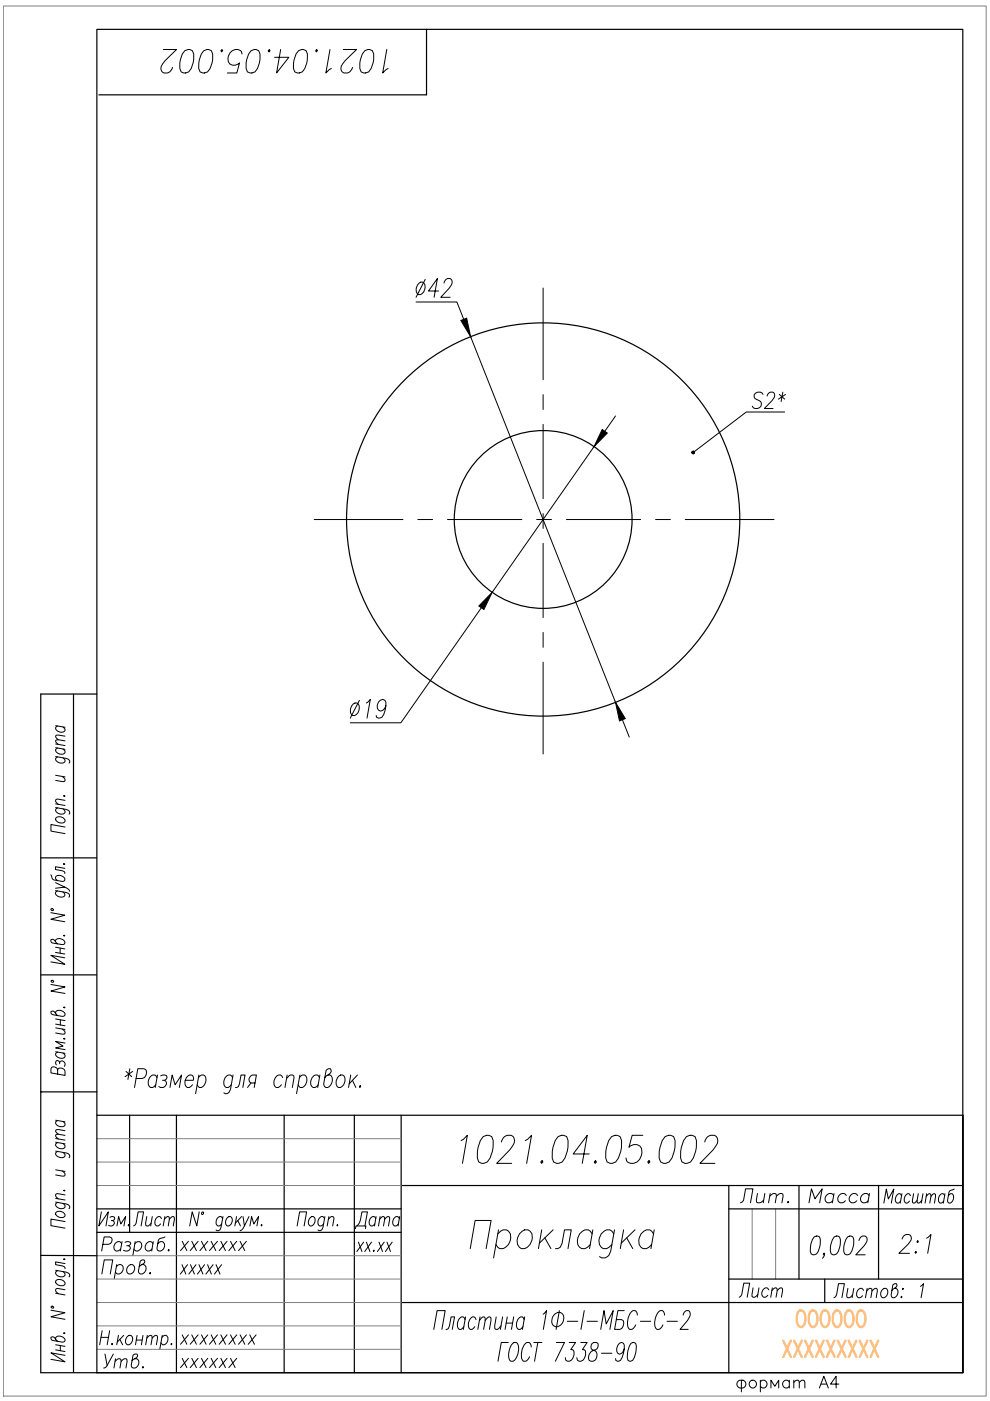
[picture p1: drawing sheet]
<svg xmlns="http://www.w3.org/2000/svg" width="210mm" height="297mm" viewBox="0 0 210 297" stroke-linecap="round" stroke-linejoin="round" font-family="sans-serif">
<!-- layer: Text -->
<g fill="none" stroke="#000" stroke-width=".21">
<path d="M11.8 158.5l2 .4M11.8 157.7l2 .4M11.8 153.9l2 .3M12.2 158.6l-.4 .3a1.18 1.18 0 0 0 2 .7v-.3l-.4-.5M12.2 153.9l-.4 .4a1.18 1.18 0 0 0 2 .6v-.3l-.4-.5M13.8 157.1l-1.9-.2-.1 .3 .6 .6M13.8 156.1l-1.9-.2-.1 .3 .6 .6M11.8 171.2l2.7 .6a.5 .5 0 0 1 .1 .8M11.8 160.4l2.7 .6a.5 .5 0 0 1 .1 .8M11.8 170.4l2 .4M11.8 164.4l2 .3M11.9 173.3a1.22 1.22 0 0 1 1.9 .9 1.18 1.18 0 0 1-2-.7z"/>
<path d="M12.2 171.3l-.4 .3a1.18 1.18 0 0 0 2 .7v-.3l-.4-.5M12.2 160.5l-.4 .3a1.18 1.18 0 0 0 2 .7v-.3l-.4-.5M13.2 164.6l.6 .6-.2 .5-1.8-.2M13.5 168.7l.3 .1zM13.8 175.3l-3-.5v1.4l3 .5M13.8 169.7l-1.9-.2-.1 .4 .6 .6M10.8 193.5l2.9 .5-2.9 .9 2.9 .5M10.8 185.5a1.33 1.33 0 0 0 .7 1.1l1.7 .3 .4-.1 .1-.2a1.17 1.17 0 0 0-1.9-.7v.3l.4 .5M10.9 192.7h.4v.3h-.4zM11.8 199.6v-.3a1.17 1.17 0 0 1 1.9 .7l-.1 .2-.4 .1-2.1-.4-.3-.3 .1-.4a.84 .84 0 0 1 1 .7l.3 .2M11.8 188.8l2.7 .6a.52 .52 0 0 1 .1 .8M11.8 187.1l1.9 1-1.9 .2"/>
<path d="M12.2 188.9a.5 .5 0 0 0-.4 .3 .5 .5 0 0 0 .1 .5 1.26 1.26 0 0 0 1.8 .2v-.3l-.4-.5M13.5 198.4l.1-.1 .1 .1zM13.5 183.2l.1-.1 .1 .1zM13.7 188.1a1.13 1.13 0 0 1 1 .9M13.7 184.1l-1.9-.3v.6l1.8 .4 .1 .4M10.8 208.7l3 .6-3 .8 3 .5M10.9 207.9h.4v.3h-.4zM11.8 200.8l1.9 .4M11.8 201.9l1.9 .4M11.8 214.9v-.4a1.18 1.18 0 0 1 2 .7l-.6 .3-2.1-.4-.3-.3v-.3l.2-.1a.88 .88 0 0 1 .9 .7l.3 .2M11.8 217.9l2 .4M11.8 216l2 .4"/>
<path d="M11.8 217.1l2 .4M12.7 201v1.1M12.8 216.2v1.1M13.2 218.2l.6 .6-.2 .4-1.8-.2M13.5 213.6h.3l-.2 .1zM13.7 203.1l-2.9-.6 2.9 1.9-2.9-.5M11.8 237.5l2 .3M11.8 223l2 .3M12.2 237.6l-.4 .3a1.18 1.18 0 0 0 2 .6v-.2l-.4-.5M12.2 226.8a.78 .78 0 0 0-.6-.6 .78 .78 0 0 0-.8 .4v.9l3 .5v-.9a.87 .87 0 0 0-.7-.6 .87 .87 0 0 0-.9 .3v.9M12.2 223.1l-.4 .3a1.18 1.18 0 0 0 2 .6v-.3l-.4-.4M12.6 225.2a.61 .61 0 0 1 .7-.3 .61 .61 0 0 1 .5 .5l-.2 .7"/>
<path d="M12.6 225.5l-.1-.5-.6-.1-.1 .3 .1 .6M13.5 220.2l.3 .1h-.2zM13.8 239.7l-1.9-.2-.1 .4 .6 .6M13.8 221.1l-2-.3 1.6 1-1.6 .4 2 .3M26.7 227.2l1.2 1.1M27.5 226.6l-.4 2.3M28.1 227.2l-1.6 1.1M28.9 228.7h1.2a1.27 1.27 0 0 0 .8-1.9l-.4-.2h-1.3l-.7 4M33.3 228.5l-.5-.6a1.53 1.53 0 0 0-1.3 1.1 1.53 1.53 0 0 0 .4 1.6h.4l.7-.6M33.4 227.9l-.5 2.7M34.1 228.1l.4-.2 .8 .2 .1 .4-.2 .4-.7 .1M34.9 229l.2 .2a.84 .84 0 0 1-.5 1.4h-.6l-.3-.2"/>
<path d="M36 230.6l.5-2.7 .6 2.1 1.4-2.1-.5 2.7M39.3 229h1.7a.74 .74 0 0 0-.2-.9 .74 .74 0 0 0-.9 0 1.62 1.62 0 0 0-.2 2.5h.4l.7-.6M42.1 228.5l.6-.6h.5a1.53 1.53 0 0 1 .4 1.6 1.53 1.53 0 0 1-1.3 1.1l-.5-.6M42.2 227.9l-.7 4M49.3 228.5a.72 .72 0 0 0-1.2-.4 1.62 1.62 0 0 0-.2 2.5h.5l.6-.6M49.4 227.9l-.5 3-.3 .6a.73 .73 0 0 1-1.1 .2M49.9 230.6l.6-.2 .6-2.5h.9l-.5 2.7M53.2 229.6l-.7 1M54.1 229.6h-.9a.92 .92 0 0 1-.4-.9 .92 .92 0 0 1 .7-.8h.9l-.5 2.7M59.9 228.5l-.4-.6a1.53 1.53 0 0 0-1.3 1.1 1.53 1.53 0 0 0 .4 1.6h.4l.7-.6M60.8 228.7l.8-.8 .7 .2v.4l-.3 2.1M60.9 227.9l-.5 2.7"/>
<path d="M63.5 228.5l.6-.6h.5a1.53 1.53 0 0 1 .4 1.6 1.53 1.53 0 0 1-1.3 1.1l-.5-.6M63.6 227.9l-.7 4M67.7 228.5l-.4-.6a1.53 1.53 0 0 0-1.3 1.1 1.53 1.53 0 0 0 .4 1.6h.4l.7-.6M67.8 227.9l-.4 2.7M69.5 227.9h.5a1.53 1.53 0 0 1 .4 1.6 1.53 1.53 0 0 1-1.3 1.1l-.3-.2-.2-.6 .5-2.8 .5-.4h.4l.2 .2a1.12 1.12 0 0 1-1 1.3l-.3 .4M71.9 228.1l.8-.2a1.53 1.53 0 0 1 .4 1.6 1.53 1.53 0 0 1-1.3 1.1 1.62 1.62 0 0 1 .1-2.5zM74.4 227.9l-.5 2.7M74.7 229l.7 1.6M75.8 227.9l-1.8 1.9M76.2 230.4l.2-.2 .1 .2-.2 .2zM11.8 254.9l2.7 .5a.5 .5 0 0 1 .1 .9M11.8 244.1l2.7 .5a.5 .5 0 0 1 .1 .8"/>
<path d="M11.8 254.1l2 .3M11.8 248l2 .4M11.8 242.2l2 .3M11.8 241.4l2 .3M11.9 257a1.22 1.22 0 0 1 1.9 .8 1.18 1.18 0 0 1-2-.6zM12.2 255l-.4 .3a1.18 1.18 0 0 0 2 .6v-.3l-.4-.5M12.2 244.1l-.4 .4a1.18 1.18 0 0 0 2 .6v-.3l-.4-.5M12.2 242.3l-.4 .3a1.18 1.18 0 0 0 2 .6v-.3l-.4-.5M13.2 248.3l.6 .6-.2 .4-1.8-.2M13.5 252.4h.3l-.2 .1zM13.8 259l-3-.5v1.4l3 .5M13.8 253.3l-1.9-.2-.1 .5 .6 .6"/>
<path d="M13.8 240.7l-1.9-.2-.1 .4 .6 .6M21.5 256.9l-.5 3 2-3-.5 3M23.3 258.1l.4-.2 .6 .2-.1 .6-.6 .1M23.9 258.8l.3 .3a.73 .73 0 0 1-.3 .8 .73 .73 0 0 1-.9-.1M24.8 259.9l.4-2 .4 1.6 1-1.6-.3 2M42.2 256.9l-.5 3-.9-3-.6 3M42.8 257h.3l.1 .2-.3 .3-.1-.1zM47.2 258.4l-.4-.5a1.15 1.15 0 0 0-.9 .8 1.15 1.15 0 0 0 .3 1.2h.3l.5-.4M47.3 257.9l-.6 2.7a.56 .56 0 0 1-.9 .2M48.3 258.1l.6-.2a1.16 1.16 0 0 1 .3 1.2 1.16 1.16 0 0 1-1 .8 1.2 1.2 0 0 1 .1-1.8zM50.2 257.9l-.4 2M50.4 258.8l.6 1.1"/>
<path d="M51.2 257.9l-1.3 1.5M51.5 257.9l.3 2 1-2M51.8 259.9a1.23 1.23 0 0 1-.9 1M53 259.9l.3-2 .5 1.6 1-1.6-.3 2M55.4 259.8l.1-.1 .1 .1-.2 .1zM63 259.9l.5-3h1.5l-.5 3M65.6 258.4l.5-.5h.3a1.14 1.14 0 0 1 .3 1.3 1.14 1.14 0 0 1-.9 .7 1.06 1.06 0 0 1-.2-1.5zM68.8 258.4l-.4-.5a1.15 1.15 0 0 0-.9 .8 1.15 1.15 0 0 0 .3 1.2h.3l.5-.4M68.9 257.9l-.6 2.7a.53 .53 0 0 1-.9 .2M69.6 258.5l.7-.6 .5 .2-.3 1.8M69.7 257.9l-.3 2M71.4 259.8l.2-.1v.1l-.1 .1z"/>
<path d="M10.8 277.8l3 .5-3 .9 3 .5M10.9 277h.4v.3h-.4zM11.8 269.3l2.7 .6 .3 .4-.2 .4M11.8 274.2l2 .4M11.9 271.4a1.22 1.22 0 0 1 1.9 .9 1.18 1.18 0 0 1-2-.7zM12.2 269.4l-.4 .3a1.18 1.18 0 0 0 2 .7v-.3l-.4-.5M13.5 267h.3l-.2 .1zM13.8 273.5l-1.9-.3-.1 .5 .6 .6M13.8 267.9l-2-.4v.6l1.8 .5 .2 .4M21.6 270.1l.5-3h1.8l-.5 3M21.8 263.8h1.2a.81 .81 0 0 0 .7-.7 .81 .81 0 0 0-.5-.8h-1.1l-.5 2.9M24.7 268.5a.8 .8 0 0 1 1-.3 .8 .8 0 0 1 .4 1.1 .86 .86 0 0 1-.7 .8 .86 .86 0 0 1-.9-.4"/>
<path d="M24.8 268.1l-.6 3M25.8 263.7a.86 .86 0 0 0-1-.4 .86 .86 0 0 0-.6 .8 .79 .79 0 0 0 .3 1.1 .79 .79 0 0 0 1.1-.4M25.9 263.2l-.4 2M26.5 263.4a.77 .77 0 0 1 1.2 .3l-.5 .4h-.3M27.1 268.5a.79 .79 0 0 1 1.1-.3 .79 .79 0 0 1 .3 1.1 .83 .83 0 0 1-.8 .8 .83 .83 0 0 1-.9-.8zM27.2 264.1l.4 .3a.69 .69 0 0 1-.5 .8l-.9-.1M28.6 263.7a.78 .78 0 0 1 .7-.5 .78 .78 0 0 1 .7 .5 1.08 1.08 0 0 1-.2 1.2 1.08 1.08 0 0 1-1.2 .2l-.2-.3M28.7 263.2l-.5 3M30.1 268.1a.88 .88 0 0 1 .9 .6 .88 .88 0 0 1-.3 1 .77 .77 0 0 1-1.3 .1l-.1-.3 .4-2.1 .4-.3h.4l.2 .4-.2 .3-1 .7M31.7 270l.1-.2 .1 .2-.1 .1zM32.4 263.7a.86 .86 0 0 0-.9-.4 .86 .86 0 0 0-.7 .8 .78 .78 0 0 0 .4 1.1 .78 .78 0 0 0 1-.4M32.5 263.2l-.3 2"/>
<path d="M35 262.3l-1 .3-.4 .4-.3 2a1 1 0 0 0 1.4-.1 1 1 0 0 0 0-1.4v-.1a.82 .82 0 0 0-1.2 .3M98.6 279.8l-.4-.6a1.57 1.57 0 0 0-1.1 2.3l.3 .4h.4l.5-.6M98.7 279.2l-.5 2.7M100.9 279.8l-.4-.6a1.28 1.28 0 0 0-1.2 1.5v.6l.4 .6h.4l.6-.6M101.6 280l.8-.8 .5 .2-.4 2.5M101.8 279.2l-.5 2.7M102.9 280l.7-.8 .5 .2-.3 2.5M105.2 279.2l-.3 2.5 .2 .2h.4l.7-.8M106.6 279.2l-.5 2.7M107.6 279.2l-.5 2.7M108.9 279.2l-.5 2.7M111.1 279.8l-.3-.6a1.57 1.57 0 0 0-1.2 2.3l.3 .4h.4l.6-.6"/>
<path d="M111.2 279.2l-.4 2.7M115.2 278.6l.7-.7-.7 4M117.6 278.6a1.09 1.09 0 0 1 1.3-.3 1.09 1.09 0 0 1 .7 1.1 1.58 1.58 0 0 1-2.2 1.7 1.66 1.66 0 0 1 .2-2.5zM118.6 277.9l-.7 4M123.9 277.9l-.7 4M132.4 277.9h-1.4l-.7 4h1.1a1.39 1.39 0 0 0 .7-1.9l-.3-.2h-1.1M135.1 278.8v-.4l-.4-.5a1.18 1.18 0 0 0-1.3 .9 2.65 2.65 0 0 0 .1 3.1 1.18 1.18 0 0 0 1.3-1M140.9 278.8l-.2-.7-.2-.2a1.63 1.63 0 0 0-1.5 1.5 2.36 2.36 0 0 0 .3 2.5 1.18 1.18 0 0 0 1.3-1M144.9 278.8v-.2a.86 .86 0 0 1 1.3-.5 1.57 1.57 0 0 1-.4 1.9l-1.6 1.9h1.7M172.6 262.3l.5-.2 .7 .2a4.1 4.1 0 0 1-.7 3.6l-.4 .1-.7-.1a4.1 4.1 0 0 1 .6-3.6zM174.8 265.9l-.1 .1-.2-.1 .2-.2a.93 .93 0 0 1-.3 1.1M176.9 262.3l.4-.2 .7 .2a4 4 0 0 1-.6 3.6l-.5 .1-.7-.1a4 4 0 0 1 .7-3.6z"/>
<path d="M179.7 262.3l.5-.2 .6 .2a4 4 0 0 1-.6 3.6l-.4 .1-.7-.1a4 4 0 0 1 .6-3.6zM182.1 263l.1-.2a.97 .97 0 0 1 1.5-.5 1.08 1.08 0 0 1-.1 1.3l-2.2 2.4h2M11.8 283.9v-.3a1.18 1.18 0 0 1 2 .7l-.6 .3-2.1-.4-.3-.4v-.3h.2a.88 .88 0 0 1 .9 .6l.3 .3M11.8 285.1l2 .4M11.8 286.2l2 .4M12.8 285.3v1.1M13.5 282.6l.3 .1-.2 .1zM13.8 287.4l-3-.6 3 1.9-3-.5M21.4 283.5h1.6M21.7 282.1l-.6 3M23.2 282.1l-.5 3M25.1 283.1l-.3 2"/>
<path d="M26.2 283.1l-1.3 1.4M26.8 283.5a.69 .69 0 0 1 1.1-.2 1.19 1.19 0 0 1-.9 1.8 .99 .99 0 0 1-.2-1.6zM29.1 283.1l-.4 2M30.3 283.1l-.3 2M31.1 283.7l.7-.6 .4 .2-.2 1.8M31.2 283.1l-.3 2M32.3 283.7l.6-.6 .5 .2-.2 1.8M34.3 283.5l.6-.4h.3a1.13 1.13 0 0 1 .3 1.3 1.13 1.13 0 0 1-1 .7l-.4-.4M34.4 283.1l-.5 3M92 281.9l.7-4h1.7l-.7 4M94.6 281.9l.5-.2 .5-2.5h.8l-.5 2.7M107.3 280.5h1.4"/>
<path d="M107.8 284.6h-1.5l-.7 4M108.7 284.8l.3-.2a.81 .81 0 0 1 .9 1 3.3 3.3 0 0 1-1.1 3h-.5a3.1 3.1 0 0 1 .4-3.8zM112.6 285.6v-.4l-.4-.6a1.63 1.63 0 0 0-1.5 1.6 2.49 2.49 0 0 0 .3 2.4 1.18 1.18 0 0 0 1.3-.9M113.2 284.6h1.7M114 284.6l-.7 4M118 284.6h1.7l-1.9 4M120.3 280.1h2.2M120.7 284.6h1.3l-1 1.6h.4a1.55 1.55 0 0 1-1.1 2.4l-.3-.2-.1-.6M123.1 284.6h1.4l-1 1.6h.4a1.62 1.62 0 0 1-.7 2.4l-.7-.2-.2-.6M124.5 280.1h2.2M125.5 284.8a.9 .9 0 0 0 .5 1.5 1.24 1.24 0 0 1 .5 1.5 1.24 1.24 0 0 1-1.2 .8l-.4-.2a1.64 1.64 0 0 1 1.4-2.2 1.12 1.12 0 0 0 .5-1.4l-.4-.2zM127.4 281.9l.7-4 .4 2.8 1.5-2.8-.7 4"/>
<path d="M127.5 286.9h2.2M132.4 286a1.23 1.23 0 0 1-1.1 1.1 1.21 1.21 0 0 1-.3-1.9l.7-.6 .5 .2a4.1 4.1 0 0 1-.6 3.6l-.7 .2-.3-.2-.1-.4M133.8 284.8l.4-.2 .6 .2a4.8 4.8 0 0 1-.7 3.6l-.4 .2-.6-.2a4.6 4.6 0 0 1 .7-3.6zM135.8 280.1h2.2M141.4 280.1h2.2"/>
</g>
<!-- layer: 0 -->
<g fill="none" stroke="#000" stroke-width=".25">
<path d="M20.5 6.2h183.6v284.8h-183.6zM90.4 6.2v13.9h-69.4M15.6 147.2v143.8M20.5 147.2h-11.9v143.8h195.5M8.6 181.9h11.9M8.6 206.7h11.9M8.6 231.5h.1M8.6 231.5h11.9M20.5 236.5h183.6M27.5 236.5v24.8M37.4 236.5v54.5M60.2 236.5v54.5"/>
<path d="M75.1 236.5v54.5M85.1 236.5v54.5M20.5 256.3h64.6M85.1 251.4h119M154.5 251.4v39.6M154.5 256.3h49.6M169.4 251.4v19.8M186.3 251.4v19.8M8.6 266.2h11.9M20.5 261.3h64.6M85.1 276.2h119M154.5 271.2h49.6"/>
<path d="M204.1 291v-54.5v54.5"/>
<circle cx="115.2" cy="110.1" r="41.7"/>
<circle cx="115.2" cy="110.1" r="18.9"/>
</g>
<!-- layer: Slim -->
<path d="M.7 1.3h208.4v294.7h-208.4zM20.5 246.4h64.6M20.5 241.4h64.6M20.5 251.4h64.6M159.5 256.3v14.9M164.5 256.3v14.9M20.5 271.2h64.6M20.5 266.2h64.6M20.5 276.2h64.6M20.5 286.1h64.6M20.5 281.1h64.6" fill="none" stroke="#808080" stroke-width=".21"/>
<!-- layer: Wide -->
<g fill="none" stroke="#ffbf7f" stroke-width=".51">
<path d="M166.1 284.2l1.6 3.5M167.7 284.2l-1.6 3.5M168.4 284.2l1.6 3.5M170 284.2l-1.6 3.5M170.7 284.2l1.6 3.5M172.3 284.2l-1.6 3.5M173 284.2l1.6 3.5M174.6 284.2l-1.6 3.5M175.3 284.2l1.6 3.5M176.9 284.2l-1.6 3.5M177.6 284.2l1.7 3.5M179.3 284.2l-1.7 3.5"/>
<path d="M179.9 284.2l1.7 3.5M181.6 284.2l-1.7 3.5M182.3 284.2l1.6 3.5M183.9 284.2l-1.6 3.5M184.6 284.2l1.6 3.5M186.2 284.2l-1.6 3.5"/>
</g>
<!-- layer: Ax -->
<g fill="none" stroke="#000" stroke-width=".21">
<path d="M115.2 61.1v19.4M115.2 83.7v3.1M115.2 90v15.7M66.6 110.2h18.8M88.6 110.2h3.1M94.9 110.2h15.7M113.8 110.2h3.1M115.2 108.9v3.1M115.2 115.2v15.7M120.1 110.2h15.7M139 110.2h3.1M145.3 110.2h18.8"/>
<path d="M115.2 134.1v3.1M115.2 140.4v19.5"/>
</g>
<!-- layer: Dim -->
<g fill="none" stroke="#000" stroke-width=".21">
<path d="M90.2 59.2l-2 3.8M88.2 64h8.7l1.4 3.7M88.9 60l.7-.2a1.53 1.53 0 0 1 .4 1.6 1.53 1.53 0 0 1-1.3 1.1 1.59 1.59 0 0 1 .2-2.5zM93 61.7h-2.1l1.8-2.6-.7 3.9M94.1 60l.1-.2a.97 .97 0 0 1 1.5-.6 1.08 1.08 0 0 1-.1 1.4l-2.1 2.4h1.9M99.8 71.4l30.7 77.5M125.9 94.7l-21.6 30.9M130.5 88.2l-2.3 3.2M102.1 128.9l-17.1 24.3h-10.7M74.9 149.2l.8-.1a1.53 1.53 0 0 1 .4 1.6 1.53 1.53 0 0 1-1.3 1 1.62 1.62 0 0 1 .1-2.5zM76.2 148.5l-1.9 3.8M77.7 149.1l.8-.8-.7 4"/>
<path d="M81.8 149.6a1.08 1.08 0 0 1-1.6 1 1.45 1.45 0 0 1 1-2.3l.4 .2a3.7 3.7 0 0 1-.6 3.6l-.8 .2-.4-.2v-.4M132 152.6l1.4 3.7"/>
</g>
<path d="M97.7 67.9l1.2-.4 .9 3.9zM127.7 91.1l1.1 .7-2.9 2.9zM104.3 125.6l-1.7 3.6-1.1-.7zM130.5 148.9l2.1 3.5-1.3 .4z" fill="#000" stroke="#000" stroke-width=".21"/>
<!-- layer: 0 -->
<g fill="#000" stroke="#000" stroke-width=".21">
<path d="M146.8 96.1l.1 .1 .1-.3zM147 95.9v.3h-.1zM147 95.9v.3l.1-.1z"/>
<path d="M146.8 95.7l-.1 .1 .3 .1zM146.7 95.8l.3 .1-.3 .1zM146.7 96l.1 .1 .2-.2z"/>
<path d="M147 95.9l.1 .2 .1-.1zM147 95.9h.2v.1zM147 95.9h.2v-.1z"/>
<path d="M147.1 95.7l-.1 .2 .2-.1zM146.9 95.7h.2l-.1 .2zM146.8 95.7l.2 .2-.1-.2z"/>
</g>
<path d="M166.4 87.4h-8.2l-11 8.4" fill="none" stroke="#000" stroke-width=".21"/>
<text font-size="12.3" x="98.4" y="267.8">Прокладка</text>
<text font-size="10.1" x="96.7" y="248">1021.04.05.002</text>
<text font-size="8.8" x="32.8" y="16.6">1021.04.05.002</text>
<text font-size="7.9" x="189.4" y="267.1">2:1</text>
<g font-size="7.1">
<text x="158.4" y="87.8">S2*</text>
<text x="74.1" y="261.8">Дата</text>
</g>
<text font-size="7.1" fill="#ffbf7f" x="167.6" y="282.6">OOOOOO</text>
<g font-size="6.6">
<text x="186.3" y="256.5">Масштаб</text>
<text x="20.8" y="291.4">Утв.</text>
<text x="154.9" y="296.3">формат А4</text>
</g>
<g font-size="6.2">
<text x="155.9" y="256.1">Лит.</text>
<text x="170.4" y="256.1">Масса</text>
<text x="27.2" y="261.1">Лист</text>
<text x="155.6" y="276.2">Лист</text>
<text x="175.7" y="276.2">Листов: 1</text>
</g>
<text font-size="5.3" x="74.4" y="266.7">xx.xx</text>
<g font-size="4.9">
<text x="37" y="266.3">xxxxxxx</text>
<text x="37" y="271.3">xxxxx</text>
<text x="37" y="286.1">xxxxxxxx</text>
<text x="37" y="291">xxxxxx</text>
</g>
</svg>
